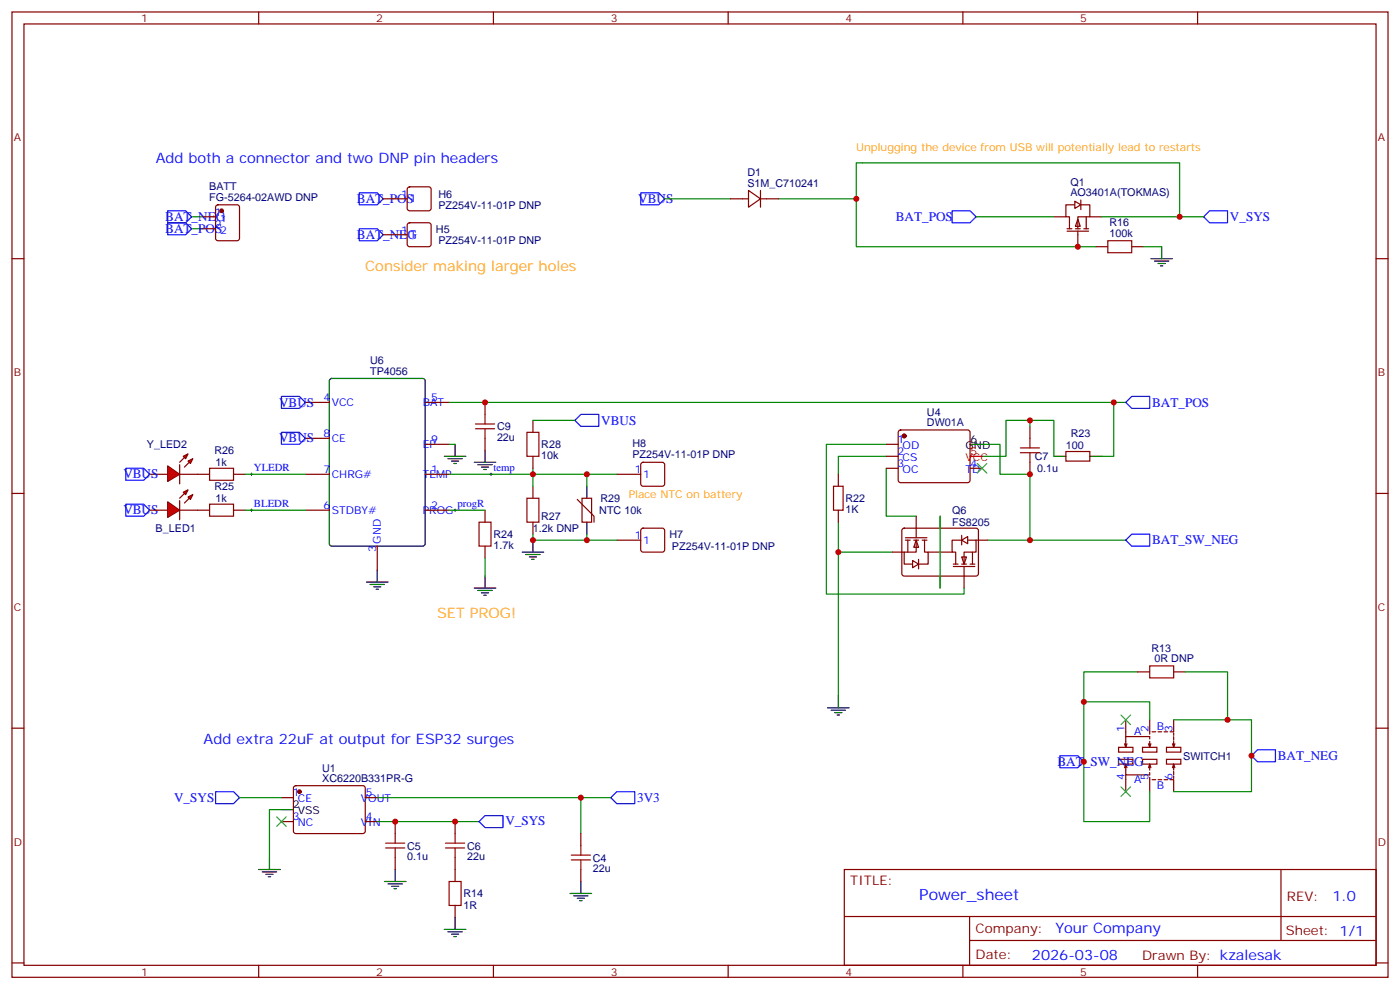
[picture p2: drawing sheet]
<svg xmlns="http://www.w3.org/2000/svg" width="412mm" height="292mm" viewBox="0 0 412 292" stroke-linecap="round" stroke-linejoin="round" font-family="sans-serif">
<g fill="none" stroke="#870000" stroke-width=".35">
<path d="M3.5 3.5h405.4v284.4h-405.4zM7.1 7.1h398.2v277.2h-398.2zM76.2 3.5v3.6M145.3 3.5v3.6M214.5 3.5v3.6M283.6 3.5v3.6M352.8 3.5v3.6M3.5 76.2h3.6M405.3 76.2h3.6M246.9 139.7v3.5M261.1 130.9h3.5M261.1 134.4h3.5"/>
<path d="M261.1 137.9h3.5M264.8 126.9l.5-.3h19.7l.5 .3 .3 .5-.1 14.3-.7 .5-20-.1-.4-.6v-14.1zM285.8 137.9h3.5M314 133h7v2.8h-7zM3.5 145.3h3.6M246.9 150.3v3.5M405.3 145.3h3.6M3.5 214.5h3.6M405.3 214.5h3.6M248.7 256.1h156.6v28.2h-156.6zM377.3 256.1v20.9M248.7 270h156.5"/>
<path d="M285.6 277h119.6M285.6 270v14.1M3.5 283.6h3.6M76.2 284.3v3.6M145.3 284.3v3.6M214.5 284.3v3.6M283.6 284.3v3.6M352.8 284.3v3.6M405.3 283.6h3.6"/>
</g>
<path d="M328.1 118.5v15.9h-3.5M261.1 130.9h-17.7v44.1h40.6v-1.8M261.1 137.9v14.1h8.8M261.1 134.4h-14.2v5.3M289.3 130.9h5.3v8.8h8.8v19.4M289.3 134.4h7v-10.6h14.1v10.6M246.9 153.8v51.2M291 159.1h40.6M246.9 162.6h15.9" fill="none" stroke="#008700" stroke-width=".35"/>
<path d="M285.8 130.9h3.5M310.4 134.4h3.6M321 134.4h3.6M243.8 208.5h6.3M244.8 209.2h4.3M245.9 209.9h2.1M246.6 210.6h.7M246.9 205v3.5" fill="none" stroke="#000" stroke-width=".35"/>
<path d="M245.5 143.2h2.9v7.1h-2.9z" fill="none" stroke="#a10000" stroke-width=".35"/>
<circle cx="266.3" cy="128.4" r=".53" fill="#870000" stroke="#870000" stroke-width=".35"/>
<path d="M285.8 134.4h3.5" fill="none" stroke="#f00" stroke-width=".35"/>
<g fill="#fff" stroke="#870000" stroke-width=".35">
<path d="M269.9 159.1l.7 2.1h-1.4z"/>
<path d="M268.8 165.1l1.8 1.1-1.8 1z"/>
</g>
<path d="M266.7 158.4h6.3M266.7 159.1h1.4M267.4 159.1v3.5M269.2 159.1h1.4M269.9 159.1v3.5h-3.6v3.6h2.5M269.9 152v6.4M271.6 159.1h1.4M272.3 159.1v3.5h1.1v3.6h-2.8M276.9 152v3.6M262.8 162.6h3.5M270.6 164.7v2.9" fill="none" stroke="#870000" stroke-width=".35"/>
<g fill="#fff" stroke="#870000" stroke-width=".35">
<path d="M283.3 164h1.4l-.7 2.2z"/>
<path d="M283.3 159.1l1.7-1.1v2.2z"/>
</g>
<g fill="none" stroke="#870000" stroke-width=".35">
<path d="M90 118.5h7M125.2 118.5h7.1M90 139.7h7M90 129.1h7M125.2 139.7h7.1M125.2 130.9h7.1M58.2 150.3h3.5M68.8 150.3h3.5M90 150.3h7M125.2 150.3h7.1M142.9 150.3v3.5M265.9 155.8l.4-.2h21.5l.4 .7v13l-.7 .4-21.4-.1-.5-.6v-12.7z"/>
<path d="M283.3 159.1h-2.8v3.5h1v3.6M283.3 157.7v2.8M285 159.1h2.5v3.5h-3.5v3.6M287.5 159.1h3.5M111.1 160.9v7M142.9 160.9v3.5M273.4 162.6h7.1M276.9 169.7v3.5M280.8 166.9h6.4M280.8 166.2h1.4M283.3 166.2h1.4M284 166.9v6.3"/>
<path d="M285.8 166.2h1.4M286.5 162.6v3.6"/>
</g>
<path d="M97.2 111.7l.5-.2h26.8l.7 .4v48.3l-.4 .6-27.1 .1-.6-.5-.1-48.2zM139.7 173.2h6.3M140.8 173.9h4.2M141.8 174.6h2.1M142.5 175.3h.7M142.9 169.7v3.5" fill="none" stroke="#000" stroke-width=".35"/>
<path d="M82.9 116.8h5.3l1.8 1.7-1.8 1.8h-5.3zM82.9 127.4h5.3l1.8 1.7-1.8 1.8h-5.3zM37 148.5h5.3l1.8 1.8-1.8 1.7h-5.3z" fill="none" stroke="#00f" stroke-width=".35"/>
<path d="M61.7 148.5h7.1v3.5h-7.1zM141.1 153.8h3.5v7.1h-3.5z" fill="none" stroke="#a10000" stroke-width=".35"/>
<g fill="#f00" stroke="#870000" stroke-width=".35">
<path d="M49.4 147.8l3.5 2.5-3.5 2.1z"/>
<path d="M52.9 147.5v5.6z"/>
</g>
<g fill="#870000" stroke="#870000" stroke-width=".35">
<path d="M52.9 146.8l1.4-1.5z"/>
<path d="M54.3 148.2l1.4-1.4z"/>
</g>
<g fill="#f00" stroke="#870000" stroke-width=".35">
<path d="M54 145l1.4-.7-.7 1.4z"/>
<path d="M55.4 146.4l1.4-.7-.7 1.4z"/>
</g>
<path d="M44.1 150.3h5.3M52.9 150.3h5.3" fill="none" stroke="#870000" stroke-width=".35"/>
<g fill="#f00" stroke="#870000" stroke-width=".35">
<path d="M49.4 137.2l3.5 2.5-3.5 2.1z"/>
<path d="M52.9 136.9v5.6z"/>
</g>
<g fill="#870000" stroke="#870000" stroke-width=".35">
<path d="M52.9 136.2l1.4-1.4z"/>
<path d="M55.7 136.2l-1.4 1.4z"/>
</g>
<g fill="#f00" stroke="#870000" stroke-width=".35">
<path d="M54 134.4l1.4-.7-.7 1.4z"/>
<path d="M55.4 135.8l1.4-.7-.7 1.4z"/>
</g>
<g fill="none" stroke="#870000" stroke-width=".35">
<path d="M112.9 58.6h7M120.2 55.2l.4-.2h5.7l.5 .2 .2 .5v5.7l-.2 .5-.5 .2h-5.7l-.4-.2-.3-.5v-5.7zM112.9 69.1h7M120.2 65.8l.4-.2h5.7l.5 .2 .2 .5v5.7l-.2 .5-.5 .2h-5.7l-.4-.3-.3-.4v-5.7zM310.4 63.9h3.6M314.3 68.1h6.4M314.3 67.4h1.4M316.8 60.3h-2.8v3.6h1v3.5M316.8 67.4h1.4M317.5 64.6l.7 2.1h-1.4zM317.5 68.1v4.6M318.6 60.3h2.4v3.6h-3.5v3.5"/>
<path d="M319.3 67.4h1.4M320 63.9v3.5M321 63.9h3.6M44.1 139.7h5.3M52.9 139.7h8.8M68.8 139.7h3.5M157 123.8v3.6M157 134.4v3.5M181.7 139.7h7M189 136.4l.4-.2h5.7l.5 .2 .2 .5v5.6l-.2 .5-.5 .2h-5.7l-.5-.2-.2-.5v-5.6zM157 143.2v3.6M157 153.8v3.5"/>
<path d="M170 147.1l5 4.9v1.8M171.4 146.8h2.9v7h-2.9zM181.7 159.1h7M189 155.8l.4-.2h5.7l.5 .2 .2 .5v5.6l-.2 .5-.5 .2h-5.7l-.5-.2-.2-.5v-5.6zM335.1 197.9h3.6M345.7 197.9h3.5M331.6 212v5M332 219.1l-.4 1M338.7 218.4v1.7l-.4-1M338.7 217.7v-.7h-7.1v3.1l-.3-1M338.7 212v4.3M339 219.1l-.3 1"/>
<path d="M339.4 215.5h1M341.1 215.5h1.1M342.9 215.5h1.1M345.7 218.4v1.7l-.3-1M345.7 212v3.5h-1M345.7 215.9v.7M345.7 217v1M346.1 219.1l-.4 1M329.5 220.1h4.2v1.4h-4.2zM329.5 223.7h4.2v1.4h-4.2zM331.3 226.1l.3-1v3.1h7.1v-.7M331.6 225.1l.4 1"/>
<path d="M331.6 228.2v5M336.5 220.1h4.3v1.4h-4.3zM336.5 223.7h4.3v1.4h-4.3zM338.3 226.1l.4-1v1.7M338.7 225.1l.3 1M338.7 229v4.2M339.4 229.7h1M341.1 229.7h1.1M342.9 229.7h1.1M343.6 220.1h4.2v1.4h-4.2zM343.6 223.7h4.2v1.4h-4.2zM344.7 229.7h1v3.5"/>
<path d="M345.4 226.1l.3-1v1.7M345.7 225.1l.4 1M345.7 227.2v1M345.7 228.6v.7"/>
</g>
<path d="M105.8 56.8h5.3l1.8 1.8-1.8 1.7h-5.3zM105.8 67.4h5.3l1.8 1.7-1.8 1.8h-5.3zM333.4 116.8h5.3v3.5h-5.3l-1.8-1.8zM37 137.9h5.3l1.8 1.8-1.8 1.8h-5.3zM169.3 123.8l1.8-1.7h5.3v3.5h-5.3zM331.6 159.1l1.8-1.8h5.3v3.6h-5.3zM312.2 222.6h5.3l1.8 1.8-1.8 1.7h-5.3zM370.4 220.8h5.3v3.6h-5.3l-1.7-1.8z" fill="none" stroke="#00f" stroke-width=".35"/>
<path d="M61.7 137.9h7.1v3.6h-7.1zM155.2 127.4h3.5v7h-3.5zM155.2 146.8h3.5v7h-3.5zM338.7 196.1h7v3.6h-7z" fill="none" stroke="#a10000" stroke-width=".35"/>
<path d="M56.4 63.9h3.6M56.4 67.4h3.6M132.3 118.5h199.3M132.3 130.9h1.8M157 137.9v1.8h-24.7M157 123.8h12.3M157 157.3v1.8h15.9v-1.8M157 143.2v-3.5h15.9v3.5M335.1 197.9h-15.8v8.8h19.4v5.3M349.2 197.9h12.4v14.1M319.3 206.7v35.3h19.4v-8.8M345.7 212h23v21.2h-23" fill="none" stroke="#008700" stroke-width=".35"/>
<g fill="none" stroke="#000" stroke-width=".35">
<path d="M130.9 134.4h6.3M131.9 135.1h4.3M133 135.8h2.1M133.7 136.5h.7M134.1 130.9v3.5M139.7 136.2h6.3M140.8 136.9h4.2M141.8 137.6h2.1M142.5 138.3h.7M142.9 132.6v3.6M157 159.1v3.5M172.9 143.2v3.6"/>
<path d="M172.9 153.8v3.5M107.9 171.4h6.4M109 172.2h4.2M110.1 172.9h2.1M110.8 173.6h.7M111.1 167.9v3.5M153.8 162.6h6.4M154.9 163.3h4.2M155.9 164h2.1M156.6 164.7h.7"/>
</g>
<path d="M330.2 210.6l2.8 2.8M333 210.6l-2.8 2.8M330.2 231.8l2.8 2.8M333 231.8l-2.8 2.8" fill="none" stroke="#3c3" stroke-width=".35"/>
<path d="M316.6 59.3l1.8 1-1.8 1.1z" fill="#fff" stroke="#870000" stroke-width=".35"/>
<g fill="none" stroke="#870000" stroke-width=".35">
<path d="M215.2 58.6h5.3M220.5 56.1l3.5 2.5-3.5 2.4zM224 58.6h5.3M224 56.1v4.9M318.4 58.9v2.8M60 63.9h3.5M60 67.4h3.5M63.7 60.5l.5-.2h5.6l.7 .5 .1 9.4-.5 .7h-5.9l-.6-.5-.1-9.4zM322.8 72.7h3.5M333.4 72.7h3.5M142.9 118.5v3.6M142.9 129.1v3.5"/>
<path d="M303.4 125.6v3.5M303.4 136.2v3.5M82.9 234.9h3.5M86.7 231.6l.4-.2 20.1 .1 .4 .6-.1 13-.6 .4h-20l-.5-.7v-12.7zM107.6 234.9h3.5M82.9 242h3.5M107.6 242h3.5M116.4 242v3.5M116.4 252.6v3.5M134.1 242v3.5M134.1 252.6v7M171.1 245.5v3.6"/>
<path d="M171.1 256.1v3.5M134.1 266.7v3.5"/>
</g>
<path d="M188.7 56.8h5.3l1.8 1.8-1.8 1.7h-5.3zM49.4 65.6h5.3l1.7 1.8-1.7 1.7h-5.3zM49.4 62.1h5.3l1.7 1.8-1.7 1.7h-5.3zM280.5 62.1h5.3l1.7 1.8-1.7 1.7h-5.3zM354.5 63.9l1.8-1.8h5.3v3.5h-5.3zM63.5 233.2h5.3l1.8 1.7-1.8 1.8h-5.3zM179.9 234.9l1.8-1.7h5.3v3.5h-5.3zM141.1 242l1.8-1.8h5.3v3.6h-5.3z" fill="none" stroke="#00f" stroke-width=".35"/>
<g fill="none" stroke="#008700" stroke-width=".35">
<path d="M195.8 58.6h19.4M229.3 58.6h22.9M287.5 63.9h22.9M324.6 63.9h29.9M336.9 72.7h5.3M347.5 63.9v-15.9h-95.3v24.7h70.6M72.3 139.7h17.7M172.9 139.7h8.8M303.4 123.8v1.8M72.3 150.3h17.7M132.3 150.3h10.6M172.9 159.1h8.8"/>
<path d="M276.9 152v21.2M142.9 164.4v5.3M70.6 234.9h12.3M82.9 238.5h-3.5v14.1M111.1 234.9h68.8M171.1 234.9v10.6M111.1 242h30"/>
</g>
<g fill="none" stroke="#a10000" stroke-width=".35">
<path d="M326.3 70.9h7.1v3.5h-7.1zM140.1 126.3h5.6M140.1 124.9h5.6M142.9 122.1v2.8M142.9 126.3v2.8M300.6 133.3h5.6M300.6 131.9h5.6M303.4 129.1v2.8M303.4 133.3v2.9M113.6 249.8h5.6M113.6 248.4h5.6M116.4 245.5v2.9"/>
<path d="M116.4 249.8v2.8M131.2 249.8h5.7M131.2 248.4h5.7M132.3 259.6h3.5v7.1h-3.5zM134.1 245.5v2.9M134.1 249.8v2.8M168.3 253.3h5.6M168.3 251.9h5.6M171.1 249.1v2.8M171.1 253.3v2.8"/>
</g>
<g fill="none" stroke="#000" stroke-width=".35">
<path d="M339 76.2h6.4M340.1 76.9h4.2M341.1 77.6h2.2M341.8 78.3h.7M342.2 72.7v3.5M82.9 238.5h3.5M76.2 256.1h6.3M77.3 256.8h4.2M78.3 257.5h2.1M79 258.2h.7M79.4 252.6v3.5M113.2 259.6h6.4"/>
<path d="M116.4 256.1v3.5M171.1 259.6v3.6M114.3 260.3h4.2M115.4 261.1h2.1M116.1 261.8h.7M130.9 273.8h6.3M131.9 274.5h4.3M133 275.2h2.1M133.7 275.9h.7M134.1 270.2v3.6M167.9 263.2h6.4M169 263.9h4.2"/>
<path d="M170 264.6h2.2M170.7 265.3h.7"/>
</g>
<path d="M287.9 136.5l2.8 2.8M290.7 136.5l-2.8 2.8M81.5 240.6l2.8 2.8M84.3 240.6l-2.8 2.8" fill="none" stroke="#3c3" stroke-width=".35"/>
<path d="M73.7 139.7h.7M74.1 139.3v.8M144.3 139.7h.7M144.6 139.3v.8M73.7 150.3h.7M74.1 149.9v.7M133.7 150.3h.7M134.1 149.9v.7" fill="none" stroke="#000" stroke-width=".29"/>
<g fill="#870000" stroke="#870000" stroke-width=".35">
<circle cx="88.2" cy="233.2" r=".53"/>
<circle cx="65.3" cy="62.1" r=".53"/>
</g>
<g fill="#c00">
<circle cx="303.4" cy="159.1" r=".88"/>
<circle cx="246.9" cy="162.6" r=".88"/>
<circle cx="157" cy="139.7" r=".88"/>
<circle cx="157" cy="159.1" r=".88"/>
<circle cx="328.1" cy="118.5" r=".88"/>
<circle cx="361.6" cy="212" r=".88"/>
<circle cx="319.3" cy="206.7" r=".88"/>
<circle cx="368.7" cy="222.6" r=".88"/>
<circle cx="319.3" cy="224.4" r=".88"/>
<circle cx="347.5" cy="63.9" r=".88"/>
<circle cx="317.5" cy="72.7" r=".88"/>
<circle cx="252.2" cy="58.6" r=".88"/>
<circle cx="172.9" cy="139.7" r=".88"/>
<circle cx="172.9" cy="159.1" r=".88"/>
<circle cx="171.1" cy="234.9" r=".88"/>
<circle cx="142.9" cy="118.5" r=".88"/>
<circle cx="134.1" cy="242" r=".88"/>
<circle cx="116.4" cy="242" r=".88"/>
<circle cx="303.4" cy="139.7" r=".88"/>
<circle cx="303.4" cy="123.8" r=".88"/>
</g>
<text font-size="4.6" fill="#00f" x="270.8" y="265.1">Power_sheet</text>
<g font-size="4.2" fill="#00f">
<text x="45.9" y="48">Add both a connector and two DNP pin headers</text>
<text x="60" y="219.1">Add extra 22uF at output for ESP32 surges</text>
<text x="392.5" y="265.4">1.0</text>
<text x="310.9" y="274.9">Your Company</text>
<text x="304" y="282.7">2026-03-08</text>
</g>
<g font-size="4.2" fill="#f90">
<text x="107.6" y="79.7">Consider making larger holes</text>
<text x="128.8" y="182">SET PROG!</text>
</g>
<g font-size="3.9" fill="#00f">
<text x="105.1" y="59.8">BAT_POS</text>
<text x="188" y="59.8">VBUS</text>
<text x="48.7" y="65.1">BAT_NEG</text>
<text x="263.9" y="65">BAT_POS</text>
<text x="362.3" y="65">V_SYS</text>
<text x="48.7" y="68.7">BAT_POS</text>
<text x="105.1" y="70.4">BAT_NEG</text>
<text x="82.2" y="119.8">VBUS</text>
<text x="339.4" y="119.9">BAT_POS</text>
<text x="177.1" y="125.2">VBUS</text>
<text x="82.2" y="130.3">VBUS</text>
<text x="36.3" y="140.9">VBUS</text>
<text x="36.3" y="151.4">VBUS</text>
<text x="339.4" y="160.2">BAT_SW_NEG</text>
<text x="311.5" y="225.6">BAT_SW_NEG</text>
<text x="376.4" y="223.7">BAT_NEG</text>
<text x="51.3" y="236.2">V_SYS</text>
<text x="187.7" y="236.2">3V3</text>
<text x="148.9" y="243.1">V_SYS</text>
</g>
<g font-size="3.9" fill="#800">
<text x="250.5" y="260.7">TITLE:</text>
<text x="379.1" y="265.4">REV:</text>
<text x="287.4" y="274.9">Company:</text>
<text x="378.7" y="275.5">Sheet: 1/1</text>
<text x="287.4" y="282.6">Date:</text>
<text x="336.4" y="282.7">Drawn By: kzalesak</text>
</g>
<g font-size="3.2" fill="#800">
<text x="41.6" y="6.5">1</text>
<text x="110.8" y="6.5">2</text>
<text x="179.9" y="6.5">3</text>
<text x="249.1" y="6.5">4</text>
<text x="318.2" y="6.5">5</text>
<text x="4.1" y="41.6">A</text>
<text x="405.9" y="41.6">A</text>
<text x="4.1" y="110.8">B</text>
<text x="405.9" y="110.8">B</text>
<text x="4.1" y="179.9">C</text>
<text x="405.9" y="179.9">C</text>
<text x="4.1" y="249.1">D</text>
<text x="405.9" y="249.1">D</text>
<text x="41.6" y="287.3">1</text>
<text x="110.8" y="287.3">2</text>
<text x="179.9" y="287.3">3</text>
<text x="249.1" y="287.3">4</text>
<text x="318.2" y="287.3">5</text>
</g>
<g font-size="3.2" fill="#f90">
<text x="252.2" y="44.4">Unplugging the device from USB will potentially lead to restarts</text>
<text x="185.2" y="146.8">Place NTC on battery</text>
</g>
<g font-size="3.2" fill="#000080">
<text x="220.1" y="51.9">D1</text>
<text x="61.6" y="59.1">FG-5264-02AWD DNP</text>
<text x="61.6" y="55.9">BATT</text>
<text x="129.1" y="58.3">H6</text>
<text x="220.1" y="55">S1M_C710241</text>
<text x="315.3" y="57.9">AO3401A(TOKMAS)</text>
<text x="315.3" y="54.8">Q1</text>
<text x="129.1" y="61.5">PZ254V-11-01P DNP</text>
<text x="128.4" y="68.5">H5</text>
<text x="326.8" y="69.8">100k</text>
<text x="326.8" y="66.6">R16</text>
<text x="129.1" y="72">PZ254V-11-01P DNP</text>
<text x="109" y="107.2">U6</text>
<text x="109" y="110.4">TP4056</text>
<text x="273.1" y="125.6">DW01A</text>
<text x="273.1" y="122.4">U4</text>
<text x="43.3" y="132">Y_LED2</text>
<text x="146.4" y="129.8">22u</text>
<text x="146.4" y="126.8">C9</text>
<text x="159.5" y="132">R28</text>
<text x="186.3" y="131.8">H8</text>
<text x="315.4" y="128.7">R23</text>
<text x="63.2" y="133.7">R26</text>
<text x="63.5" y="137.3">1k</text>
<text x="159.5" y="135.3">10k</text>
<text x="186.3" y="135">PZ254V-11-01P DNP</text>
<text x="304.8" y="135.5">C7</text>
<text x="314" y="132.1">100</text>
<text x="305.5" y="139">0.1u</text>
<text x="63.2" y="144.2">R25</text>
<text x="63.5" y="147.9">1k</text>
<text x="176.9" y="147.9">R29</text>
<text x="249.1" y="147.9">R22</text>
<text x="159.4" y="153.2">R27</text>
<text x="176.5" y="151.4">NTC 10k</text>
<text x="249.1" y="151.1">1K</text>
<text x="280.5" y="155.1">FS8205</text>
<text x="280.5" y="151.5">Q6</text>
<text x="45.9" y="156.7">B_LED1</text>
<text x="145.3" y="161.6">1.7k</text>
<text x="145.3" y="158.4">R24</text>
<text x="157" y="156.7">1.2k DNP</text>
<text x="197.2" y="158.4">H7</text>
<text x="197.9" y="162">PZ254V-11-01P DNP</text>
<text x="339.2" y="192">R13</text>
<text x="340.1" y="195.1">0R DNP</text>
<text x="94.9" y="227.3">U1</text>
<text x="348.5" y="223.8">SWITCH1</text>
<text x="94.9" y="230.2">XC6220B331PR-G</text>
<text x="119.9" y="250.3">C5</text>
<text x="137.6" y="250.2">C6</text>
<text x="119.9" y="253.4">0.1u</text>
<text x="137.6" y="253.3">22u</text>
<text x="174.6" y="256.8">22u</text>
<text x="174.6" y="253.8">C4</text>
<text x="136.5" y="267.6">1R</text>
<text x="136.5" y="264.3">R14</text>
</g>
<g font-size="3.2" fill="#00f">
<text x="118.2" y="58.2">1</text>
<text x="120.6" y="59.6">1</text>
<text x="63.3" y="63.5">1</text>
<text x="64.8" y="65.3">1</text>
<text x="63.3" y="67">2</text>
<text x="64.8" y="68.8">2</text>
<text x="118.2" y="68.8">1</text>
<text x="120.6" y="70.2">1</text>
<text x="95.2" y="118.2">4</text>
<text x="97.7" y="119.6">VCC</text>
<text x="124.5" y="119.6">BAT</text>
<text x="127" y="118.2">5</text>
<text x="95.2" y="128.8">8</text>
<text x="97.7" y="130.2">CE</text>
<text x="124.5" y="131.9">EP</text>
<text x="127" y="130.5">9</text>
<text x="264.4" y="130.5">1</text>
<text x="264.4" y="134.1">2</text>
<text x="264.4" y="137.6">3</text>
<text x="265.9" y="132.3">OD</text>
<text x="265.9" y="135.8">CS</text>
<text x="285.9" y="137.6">4</text>
<text x="74.8" y="138.8">YLEDR</text>
<text x="95.2" y="139.3">7</text>
<text x="97.7" y="140.8">CHRG#</text>
<text x="124.5" y="140.8">TEMP</text>
<text x="127" y="139.3">1</text>
<text x="145.3" y="138.8">temp</text>
<text x="187" y="139.3">1</text>
<text x="189.4" y="140.8">1</text>
<text x="265.9" y="139.3">OC</text>
<text x="284.4" y="139.3">TD</text>
<text x="74.8" y="149.4">BLEDR</text>
<text x="95.2" y="149.9">6</text>
<text x="127" y="149.9">2</text>
<text x="134.8" y="149.4">progR</text>
<text x="97.7" y="151.3">STDBY#</text>
<text x="124.5" y="151.3">PROG</text>
<text x="112.2" y="160.2" transform="rotate(-90 112.2 160.2)">GND</text>
<text x="187" y="158.7">1</text>
<text x="189.4" y="160.2">1</text>
<text x="110.8" y="162.6" transform="rotate(-90 110.8 162.6)">3</text>
<text x="331.3" y="215.5" transform="rotate(-90 331.3 215.5)">1</text>
<text x="338.3" y="215.5" transform="rotate(-90 338.3 215.5)">2</text>
<text x="340.8" y="215.1">B</text>
<text x="345.4" y="215.5" transform="rotate(-90 345.4 215.5)">3</text>
<text x="334.1" y="216.5">A</text>
<text x="331.3" y="229.7" transform="rotate(-90 331.3 229.7)">4</text>
<text x="334.1" y="230.7">A</text>
<text x="338.3" y="229.7" transform="rotate(-90 338.3 229.7)">5</text>
<text x="340.8" y="232.4">B</text>
<text x="345.4" y="229.7" transform="rotate(-90 345.4 229.7)">6</text>
<text x="86.3" y="234.6">1</text>
<text x="87.7" y="236.4">CE</text>
<text x="106.3" y="236.4">VOUT</text>
<text x="107.8" y="234.6">5</text>
<text x="86.3" y="241.7">3</text>
<text x="87.7" y="243.4">NC</text>
<text x="106.3" y="243.4">VIN</text>
<text x="107.8" y="241.7">4</text>
</g>
<g font-size="3.2">
<text x="285.9" y="130.5">6</text>
<text x="284.4" y="132.3">GND</text>
<text x="86.3" y="238.1">2</text>
<text x="87.7" y="239.9">VSS</text>
</g>
<g font-size="3.2" fill="#f00">
<text x="284.4" y="135.8">VCC</text>
<text x="285.9" y="134.1">5</text>
</g>
</svg>
